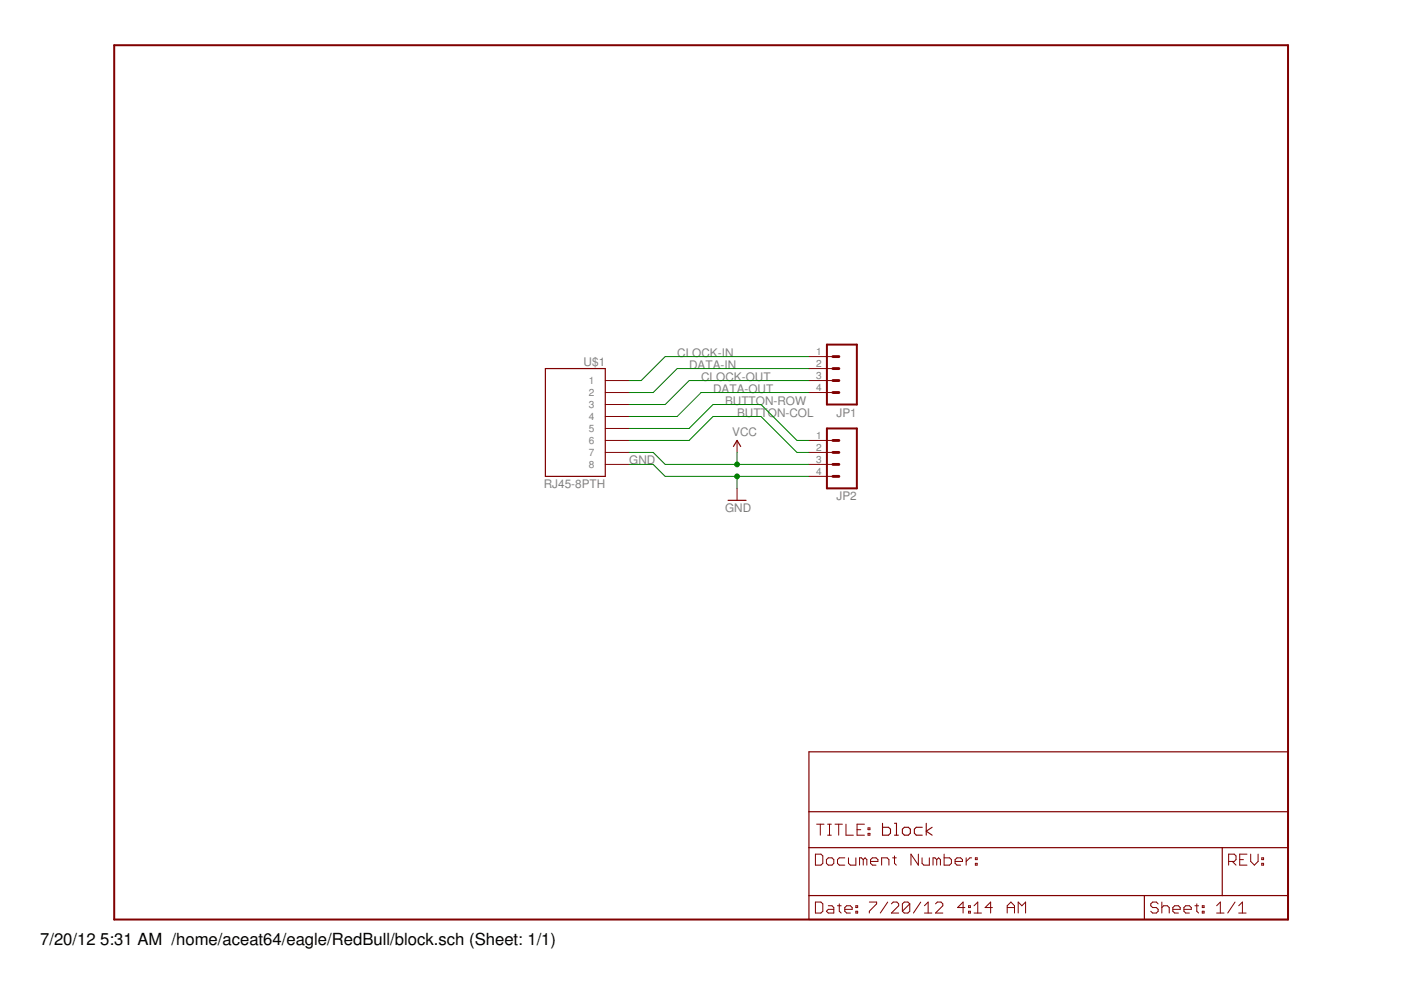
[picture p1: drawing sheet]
<svg xmlns="http://www.w3.org/2000/svg" width="297mm" height="210mm" viewBox="0 0 297 210" stroke-linecap="round" stroke-linejoin="round" font-family="sans-serif">
<g fill="#800000" stroke="#800000" stroke-width=".25">
<path d="M115.6 101h12.7z"/>
<path d="M115.6 78.1v22.9z"/>
<path d="M115.6 78.1h12.7z"/>
<path d="M128.3 78.1v22.9z"/>
<path d="M156.3 93.4l.7 1.3z"/>
<path d="M156.3 93.4l-.8 1.3z"/>
<path d="M154.4 106.1h3.8z"/>
<path d="M171.5 195h71.1z"/>
<path d="M259.1 179.7h14z"/>
<path d="M171.5 189.9v5.1z"/>
<path d="M171.5 189.9h71.1z"/>
<path d="M171.5 179.7v10.2z"/>
<path d="M273.1 179.7v10.2z"/>
<path d="M242.6 189.9v5.1z"/>
<path d="M242.6 189.9h16.5z"/>
<path d="M242.6 195h30.5z"/>
<path d="M259.1 179.7v10.2z"/>
<path d="M171.5 179.7h87.6z"/>
<path d="M259.1 189.9h14z"/>
<path d="M273.1 189.9v5.1z"/>
<path d="M171.5 172.1v7.6z"/>
<path d="M171.5 159.4h101.6z"/>
<path d="M273.1 159.4v12.7z"/>
<path d="M171.5 172.1h101.6z"/>
<path d="M171.5 159.4v12.7z"/>
<path d="M273.1 172.1v7.6z"/>
</g>
<g fill="#800000" stroke="#800000" stroke-width=".21">
<path d="M128.3 80.7h5.1z"/>
<path d="M128.3 83.2h5.1z"/>
<path d="M128.3 85.8h5.1z"/>
<path d="M128.3 88.3h5.1z"/>
<path d="M128.3 98.5h5.1z"/>
<path d="M128.3 95.9h5.1z"/>
<path d="M128.3 93.4h5.1z"/>
<path d="M128.3 90.8h5.1z"/>
<path d="M156.3 93.4v2.5z"/>
<path d="M156.3 103.5v2.6z"/>
<path d="M171.5 75.6h5.1z"/>
<path d="M171.5 78.1h5.1z"/>
<path d="M171.5 80.7h5.1z"/>
<path d="M171.5 83.2h5.1z"/>
<path d="M171.5 93.4h5.1z"/>
<path d="M171.5 95.9h5.1z"/>
<path d="M171.5 98.5h5.1z"/>
<path d="M171.5 101h5.1z"/>
<path d="M172.9 191.3v2.3z"/>
<path d="M172.9 193.6h1.2z"/>
<path d="M174.1 193.6l.4-.4z"/>
<path d="M174.5 191.6v1.6z"/>
<path d="M174.1 191.3l.4 .3z"/>
<path d="M172.9 191.3h1.2z"/>
<path d="M175.6 192h.8z"/>
<path d="M176.4 192l.4 .4z"/>
<path d="M176.8 192.4v1.2z"/>
<path d="M175.6 193.6h1.2z"/>
<path d="M175.2 193.2l.4 .4z"/>
<path d="M175.2 193.2l.4-.4z"/>
<path d="M175.6 192.8h1.2z"/>
<path d="M177.9 191.6v1.6z"/>
<path d="M177.9 193.2l.4 .4z"/>
<path d="M177.6 192h.7z"/>
<path d="M179.5 193.6h.8z"/>
<path d="M179.1 193.2l.4 .4z"/>
<path d="M179.1 192.4v.8z"/>
<path d="M179.1 192.4l.4-.4z"/>
<path d="M179.5 192h.8z"/>
<path d="M180.3 192l.4 .4z"/>
<path d="M180.7 192.4v.4z"/>
<path d="M179.1 192.8h1.6z"/>
<path d="M181.5 192h.3z"/>
<path d="M181.8 192v.4z"/>
<path d="M181.5 192.4h.3z"/>
<path d="M181.5 192v.4z"/>
<path d="M181.5 193.2h.3z"/>
<path d="M181.8 193.2v.4z"/>
<path d="M181.5 193.6h.3z"/>
<path d="M181.5 193.2v.4z"/>
<path d="M184.3 191.3h1.6z"/>
<path d="M185.9 191.3v.3z"/>
<path d="M185.9 191.6l-1.6 1.6z"/>
<path d="M184.3 193.2v.4z"/>
<path d="M188.2 191.3l-1.6 2.3z"/>
<path d="M189 193.6h1.5z"/>
<path d="M189 193.6l1.5-1.6z"/>
<path d="M190.5 191.6v.4z"/>
<path d="M190.2 191.3l.3 .3z"/>
<path d="M189.4 191.3h.8z"/>
<path d="M189.4 191.3l-.4 .3z"/>
<path d="M191.3 191.6v1.6z"/>
<path d="M191.3 191.6l.4-.3z"/>
<path d="M191.7 191.3h.8z"/>
<path d="M192.5 191.3l.4 .3z"/>
<path d="M192.9 191.6v1.6z"/>
<path d="M192.5 193.6l.4-.4z"/>
<path d="M191.7 193.6h.8z"/>
<path d="M191.3 193.2l.4 .4z"/>
<path d="M191.3 193.2l1.6-1.6z"/>
<path d="M195.2 191.3l-1.5 2.3z"/>
<path d="M196 192l.8-.7z"/>
<path d="M196.8 191.3v2.3z"/>
<path d="M196 193.6h1.6z"/>
<path d="M198.3 193.6h1.6z"/>
<path d="M198.3 193.6l1.6-1.6z"/>
<path d="M199.9 191.6v.4z"/>
<path d="M199.5 191.3l.4 .3z"/>
<path d="M198.7 191.3h.8z"/>
<path d="M198.7 191.3l-.4 .3z"/>
<path d="M204.2 191.3v2.3z"/>
<path d="M204.2 191.3l-1.2 1.1z"/>
<path d="M203 192.4h1.6z"/>
<path d="M205.4 192h.3z"/>
<path d="M205.7 192v.4z"/>
<path d="M205.4 192.4h.3z"/>
<path d="M205.4 192v.4z"/>
<path d="M205.4 193.2h.3z"/>
<path d="M205.7 193.2v.4z"/>
<path d="M205.4 193.6h.3z"/>
<path d="M205.4 193.2v.4z"/>
<path d="M206.5 192l.8-.7z"/>
<path d="M207.3 191.3v2.3z"/>
<path d="M206.5 193.6h1.6z"/>
<path d="M210 191.3v2.3z"/>
<path d="M210 191.3l-1.1 1.1z"/>
<path d="M208.9 192.4h1.5z"/>
<path d="M213.5 192v1.6z"/>
<path d="M213.5 192l.8-.7z"/>
<path d="M214.3 191.3l.8 .7z"/>
<path d="M215.1 192v1.6z"/>
<path d="M213.5 192.4h1.6z"/>
<path d="M215.9 191.3v2.3z"/>
<path d="M215.9 191.3l.8 .7z"/>
<path d="M216.7 192l.7-.7z"/>
<path d="M217.4 191.3v2.3z"/>
<path d="M245.2 191.3l.4 .3z"/>
<path d="M244.4 191.3h.8z"/>
<path d="M244 191.6l.4-.3z"/>
<path d="M244 191.6v.4z"/>
<path d="M244 192l.4 .4z"/>
<path d="M244.4 192.4h.8z"/>
<path d="M245.2 192.4l.4 .4z"/>
<path d="M245.6 192.8v.4z"/>
<path d="M245.6 193.2l-.4 .4z"/>
<path d="M244.4 193.6h.8z"/>
<path d="M244 193.2l.4 .4z"/>
<path d="M246.3 191.3v2.3z"/>
<path d="M246.3 192.4l.4-.4z"/>
<path d="M246.7 192h.8z"/>
<path d="M247.5 192l.4 .4z"/>
<path d="M247.9 192.4v1.2z"/>
<path d="M249.1 193.6h.7z"/>
<path d="M248.7 193.2l.4 .4z"/>
<path d="M248.7 192.4v.8z"/>
<path d="M248.7 192.4l.4-.4z"/>
<path d="M249.1 192h.7z"/>
<path d="M249.8 192l.4 .4z"/>
<path d="M250.2 192.4v.4z"/>
<path d="M248.7 192.8h1.5z"/>
<path d="M251.4 193.6h.8z"/>
<path d="M251 193.2l.4 .4z"/>
<path d="M251 192.4v.8z"/>
<path d="M251 192.4l.4-.4z"/>
<path d="M251.4 192h.8z"/>
<path d="M252.2 192l.4 .4z"/>
<path d="M252.6 192.4v.4z"/>
<path d="M251 192.8h1.6z"/>
<path d="M253.7 191.6v1.6z"/>
<path d="M253.7 193.2l.4 .4z"/>
<path d="M253.3 192h.8z"/>
<path d="M254.9 192h.4z"/>
<path d="M255.3 192v.4z"/>
<path d="M254.9 192.4h.4z"/>
<path d="M254.9 192v.4z"/>
<path d="M254.9 193.2h.4z"/>
<path d="M255.3 193.2v.4z"/>
<path d="M254.9 193.6h.4z"/>
<path d="M254.9 193.2v.4z"/>
<path d="M258 192l.7-.7z"/>
<path d="M258.7 191.3v2.3z"/>
<path d="M258 193.6h1.5z"/>
<path d="M261.8 191.3l-1.5 2.3z"/>
<path d="M262.6 192l.8-.7z"/>
<path d="M263.4 191.3v2.3z"/>
<path d="M262.6 193.6h1.6z"/>
<path d="M260.5 181.1v2.3z"/>
<path d="M260.5 181.1h1.2z"/>
<path d="M261.7 181.1l.4 .4z"/>
<path d="M262.1 181.5v.8z"/>
<path d="M261.7 182.6l.4-.3z"/>
<path d="M260.5 182.6h1.2z"/>
<path d="M261.3 182.6l.8 .8z"/>
<path d="M262.8 181.1h1.6z"/>
<path d="M262.8 181.1v2.3z"/>
<path d="M262.8 183.4h1.6z"/>
<path d="M262.8 182.3h.8z"/>
<path d="M265.2 181.1v1.5z"/>
<path d="M265.2 182.6l.8 .8z"/>
<path d="M266 183.4l.7-.8z"/>
<path d="M266.7 181.1v1.5z"/>
<path d="M267.5 181.9h.4z"/>
<path d="M267.9 181.9v.4z"/>
<path d="M267.5 182.3h.4z"/>
<path d="M267.5 181.9v.4z"/>
<path d="M267.5 183h.4z"/>
<path d="M267.9 183v.4z"/>
<path d="M267.5 183.4h.4z"/>
<path d="M267.5 183v.4z"/>
<path d="M173.9 174.7v2.4z"/>
<path d="M173.1 174.7h1.6z"/>
<path d="M175.5 177.1h.8z"/>
<path d="M175.9 174.7v2.4z"/>
<path d="M175.5 174.7h.8z"/>
<path d="M177.8 174.7v2.4z"/>
<path d="M177 174.7h1.6z"/>
<path d="M179.4 174.7v2.4z"/>
<path d="M179.4 177.1h1.5z"/>
<path d="M181.7 174.7h1.6z"/>
<path d="M181.7 174.7v2.4z"/>
<path d="M181.7 177.1h1.6z"/>
<path d="M181.7 175.9h.8z"/>
<path d="M184 175.5h.4z"/>
<path d="M184.4 175.5v.4z"/>
<path d="M184 175.9h.4z"/>
<path d="M184 175.5v.4z"/>
<path d="M184 176.7h.4z"/>
<path d="M184.4 176.7v.4z"/>
<path d="M184 177.1h.4z"/>
<path d="M184 176.7v.4z"/>
<path d="M172.9 181.1v2.3z"/>
<path d="M172.9 183.4h1.2z"/>
<path d="M174.1 183.4l.4-.4z"/>
<path d="M174.5 181.5v1.5z"/>
<path d="M174.1 181.1l.4 .4z"/>
<path d="M172.9 181.1h1.2z"/>
<path d="M175.6 183.4h.8z"/>
<path d="M176.4 183.4l.4-.4z"/>
<path d="M176.8 182.3v.7z"/>
<path d="M176.4 181.9l.4 .4z"/>
<path d="M175.6 181.9h.8z"/>
<path d="M175.2 182.3l.4-.4z"/>
<path d="M175.2 182.3v.7z"/>
<path d="M175.2 183l.4 .4z"/>
<path d="M177.9 181.9h1.2z"/>
<path d="M177.9 181.9l-.3 .4z"/>
<path d="M177.6 182.3v.7z"/>
<path d="M177.6 183l.3 .4z"/>
<path d="M177.9 183.4h1.2z"/>
<path d="M179.9 181.9v1.1z"/>
<path d="M179.9 183l.4 .4z"/>
<path d="M180.3 183.4h1.2z"/>
<path d="M181.5 181.9v1.5z"/>
<path d="M182.2 181.9v1.5z"/>
<path d="M182.2 181.9h.4z"/>
<path d="M182.6 181.9l.4 .4z"/>
<path d="M183 182.3v1.1z"/>
<path d="M183 182.3l.4-.4z"/>
<path d="M183.4 181.9l.4 .4z"/>
<path d="M183.8 182.3v1.1z"/>
<path d="M185 183.4h.7z"/>
<path d="M184.6 183l.4 .4z"/>
<path d="M184.6 182.3v.7z"/>
<path d="M184.6 182.3l.4-.4z"/>
<path d="M185 181.9h.7z"/>
<path d="M185.7 181.9l.4 .4z"/>
<path d="M186.1 182.3v.3z"/>
<path d="M184.6 182.6h1.5z"/>
<path d="M186.9 181.9v1.5z"/>
<path d="M186.9 181.9h1.2z"/>
<path d="M188.1 181.9l.4 .4z"/>
<path d="M188.5 182.3v1.1z"/>
<path d="M189.7 181.5v1.5z"/>
<path d="M189.7 183l.3 .4z"/>
<path d="M189.2 181.9h.8z"/>
<path d="M193.1 181.1v2.3z"/>
<path d="M193.1 181.1l1.6 2.3z"/>
<path d="M194.7 181.1v2.3z"/>
<path d="M195.5 181.9v1.1z"/>
<path d="M195.5 183l.4 .4z"/>
<path d="M195.9 183.4h1.1z"/>
<path d="M197 181.9v1.5z"/>
<path d="M197.8 181.9v1.5z"/>
<path d="M197.8 181.9h.4z"/>
<path d="M198.2 181.9l.4 .4z"/>
<path d="M198.6 182.3v1.1z"/>
<path d="M198.6 182.3l.4-.4z"/>
<path d="M199 181.9l.4 .4z"/>
<path d="M199.4 182.3v1.1z"/>
<path d="M200.2 181.1v2.3z"/>
<path d="M200.2 183.4h1.1z"/>
<path d="M201.7 183l-.4 .4z"/>
<path d="M201.7 182.3v.7z"/>
<path d="M201.3 181.9l.4 .4z"/>
<path d="M200.2 181.9h1.1z"/>
<path d="M202.9 183.4h.8z"/>
<path d="M202.5 183l.4 .4z"/>
<path d="M202.5 182.3v.7z"/>
<path d="M202.5 182.3l.4-.4z"/>
<path d="M202.9 181.9h.8z"/>
<path d="M203.7 181.9l.4 .4z"/>
<path d="M204.1 182.3v.3z"/>
<path d="M202.5 182.6h1.6z"/>
<path d="M204.8 181.9v1.5z"/>
<path d="M204.8 182.6l.8-.7z"/>
<path d="M205.6 181.9h.4z"/>
<path d="M206.8 181.9h.4z"/>
<path d="M207.2 181.9v.4z"/>
<path d="M206.8 182.3h.4z"/>
<path d="M206.8 181.9v.4z"/>
<path d="M206.8 183h.4z"/>
<path d="M207.2 183v.4z"/>
<path d="M206.8 183.4h.4z"/>
<path d="M206.8 183v.4z"/>
</g>
<g fill="#800000" stroke="#800000" stroke-width=".42">
<path d="M175.3 73.1h6.4z"/>
<path d="M181.7 73.1v12.7z"/>
<path d="M175.3 73.1v12.7z"/>
<path d="M175.3 85.8h6.4z"/>
<path d="M175.3 90.8h6.4z"/>
<path d="M181.7 90.8v12.7z"/>
<path d="M175.3 90.8v12.7z"/>
<path d="M175.3 103.5h6.4z"/>
<path d="M24.2 9.6h248.9z"/>
<path d="M273.1 9.6v185.4z"/>
<path d="M24.2 9.6v185.4z"/>
<path d="M24.2 195h248.9z"/>
</g>
<g fill="#800000" stroke="#800000" stroke-width=".61">
<path d="M176.6 80.7h1.3z"/>
<path d="M176.6 78.1h1.3z"/>
<path d="M176.6 75.6h1.3z"/>
<path d="M176.6 83.2h1.3z"/>
<path d="M176.6 98.5h1.3z"/>
<path d="M176.6 95.9h1.3z"/>
<path d="M176.6 93.4h1.3z"/>
<path d="M176.6 101h1.3z"/>
</g>
<g fill="#800000" stroke="#800000" stroke-width=".23">
<path d="M187.1 174.6v2.5z"/>
<path d="M187.1 177.1h1.3z"/>
<path d="M188.4 177.1l.4-.4z"/>
<path d="M188.8 175.8v.9z"/>
<path d="M188.4 175.4l.4 .4z"/>
<path d="M187.1 175.4h1.3z"/>
<path d="M189.7 174.6h.4z"/>
<path d="M190.1 174.6v2.5z"/>
<path d="M189.7 177.1h.8z"/>
<path d="M191.7 177.1h.9z"/>
<path d="M192.6 177.1l.4-.4z"/>
<path d="M193 175.8v.9z"/>
<path d="M192.6 175.4l.4 .4z"/>
<path d="M191.7 175.4h.9z"/>
<path d="M191.3 175.8l.4-.4z"/>
<path d="M191.3 175.8v.9z"/>
<path d="M191.3 176.7l.4 .4z"/>
<path d="M194.3 175.4h1.2z"/>
<path d="M194.3 175.4l-.4 .4z"/>
<path d="M193.9 175.8v.9z"/>
<path d="M193.9 176.7l.4 .4z"/>
<path d="M194.3 177.1h1.2z"/>
<path d="M196.4 174.6v2.5z"/>
<path d="M196.4 176.2l1.2 .9z"/>
<path d="M196.4 176.2l1.2-.8z"/>
</g>
<g fill="#008000" stroke="#008000" stroke-width=".21">
<path d="M169 93.4h2.5z"/>
<path d="M161.4 85.8l7.6 7.6z"/>
<path d="M151.2 85.8h10.2z"/>
<path d="M133.4 90.8h12.7z"/>
<path d="M146.1 90.8l5.1-5z"/>
<path d="M133.4 80.7h2.6z"/>
<path d="M136 80.7l5-5.1z"/>
<path d="M141 75.6h30.5z"/>
<path d="M143.6 78.1h27.9z"/>
<path d="M143.6 78.1l-5.1 5.1z"/>
<path d="M133.4 83.2h5.1z"/>
<path d="M133.4 85.8h7.6z"/>
<path d="M146.1 80.7l-5.1 5.1z"/>
<path d="M146.1 80.7h25.4z"/>
<path d="M148.7 83.2h22.8z"/>
<path d="M148.7 83.2l-5.1 5.1z"/>
<path d="M133.4 88.3h10.2z"/>
<path d="M169 95.9h2.5z"/>
<path d="M161.4 88.3l7.6 7.6z"/>
<path d="M151.2 88.3h10.2z"/>
<path d="M146.1 93.4l5.1-5.1z"/>
<path d="M133.4 93.4h12.7z"/>
<path d="M156.3 101h15.2z"/>
<path d="M141 101h15.3z"/>
<path d="M138.5 98.5l2.5 2.5z"/>
<path d="M133.4 98.5h5.1z"/>
<path d="M156.3 101v2.5z"/>
<path d="M133.4 95.9h5.1z"/>
<path d="M138.5 95.9l2.5 2.6z"/>
<path d="M141 98.5h15.3z"/>
<path d="M156.3 98.5h15.2z"/>
<path d="M156.3 95.9v2.6z"/>
<circle cx="156.3" cy="101" r=".51"/>
<circle cx="156.3" cy="98.5" r=".51"/>
</g>
<g font-size="3.5">
<text x="8.5" y="200.4">7/20/12</text>
<text x="21.3" y="200.4">5:31 AM /home/aceat64/eagle/RedBull/block.sch (Sheet: 1/1)</text>
</g>
<g font-size="2.5" fill="#808080">
<text x="123.7" y="77.6">U$1</text>
<text x="143.6" y="75.6">CLOCK-IN</text>
<text x="146.1" y="78.2">DATA-IN</text>
<text x="148.7" y="80.7">CLOCK-OUT</text>
<text x="151.2" y="83.2">DATA-OUT</text>
<text x="153.7" y="85.8">BUTTON-ROW</text>
<text x="156.3" y="88.3">BUTTON-COL</text>
<text x="177.4" y="88.3">JP1</text>
<text x="155.3" y="92.4">VCC</text>
<text x="133.4" y="98.5">GND</text>
<text x="115.3" y="103.5">RJ45-8PTH</text>
<text x="177.4" y="106.1">JP2</text>
<text x="153.7" y="108.6">GND</text>
</g>
<g font-size="2.1" fill="#808080">
<text x="173.1" y="75.3">1</text>
<text x="173.1" y="77.8">2</text>
<text x="124.8" y="81.5">1</text>
<text x="124.8" y="84">2</text>
<text x="173.1" y="80.3">3</text>
<text x="173.1" y="82.9">4</text>
<text x="124.8" y="86.5">3</text>
<text x="124.8" y="89.1">4</text>
<text x="124.8" y="94.1">6</text>
<text x="124.8" y="91.6">5</text>
<text x="173.1" y="93">1</text>
<text x="173.1" y="95.6">2</text>
<text x="124.8" y="99.2">8</text>
<text x="124.8" y="96.7">7</text>
<text x="173.1" y="98.1">3</text>
<text x="173.1" y="100.6">4</text>
</g>
</svg>
